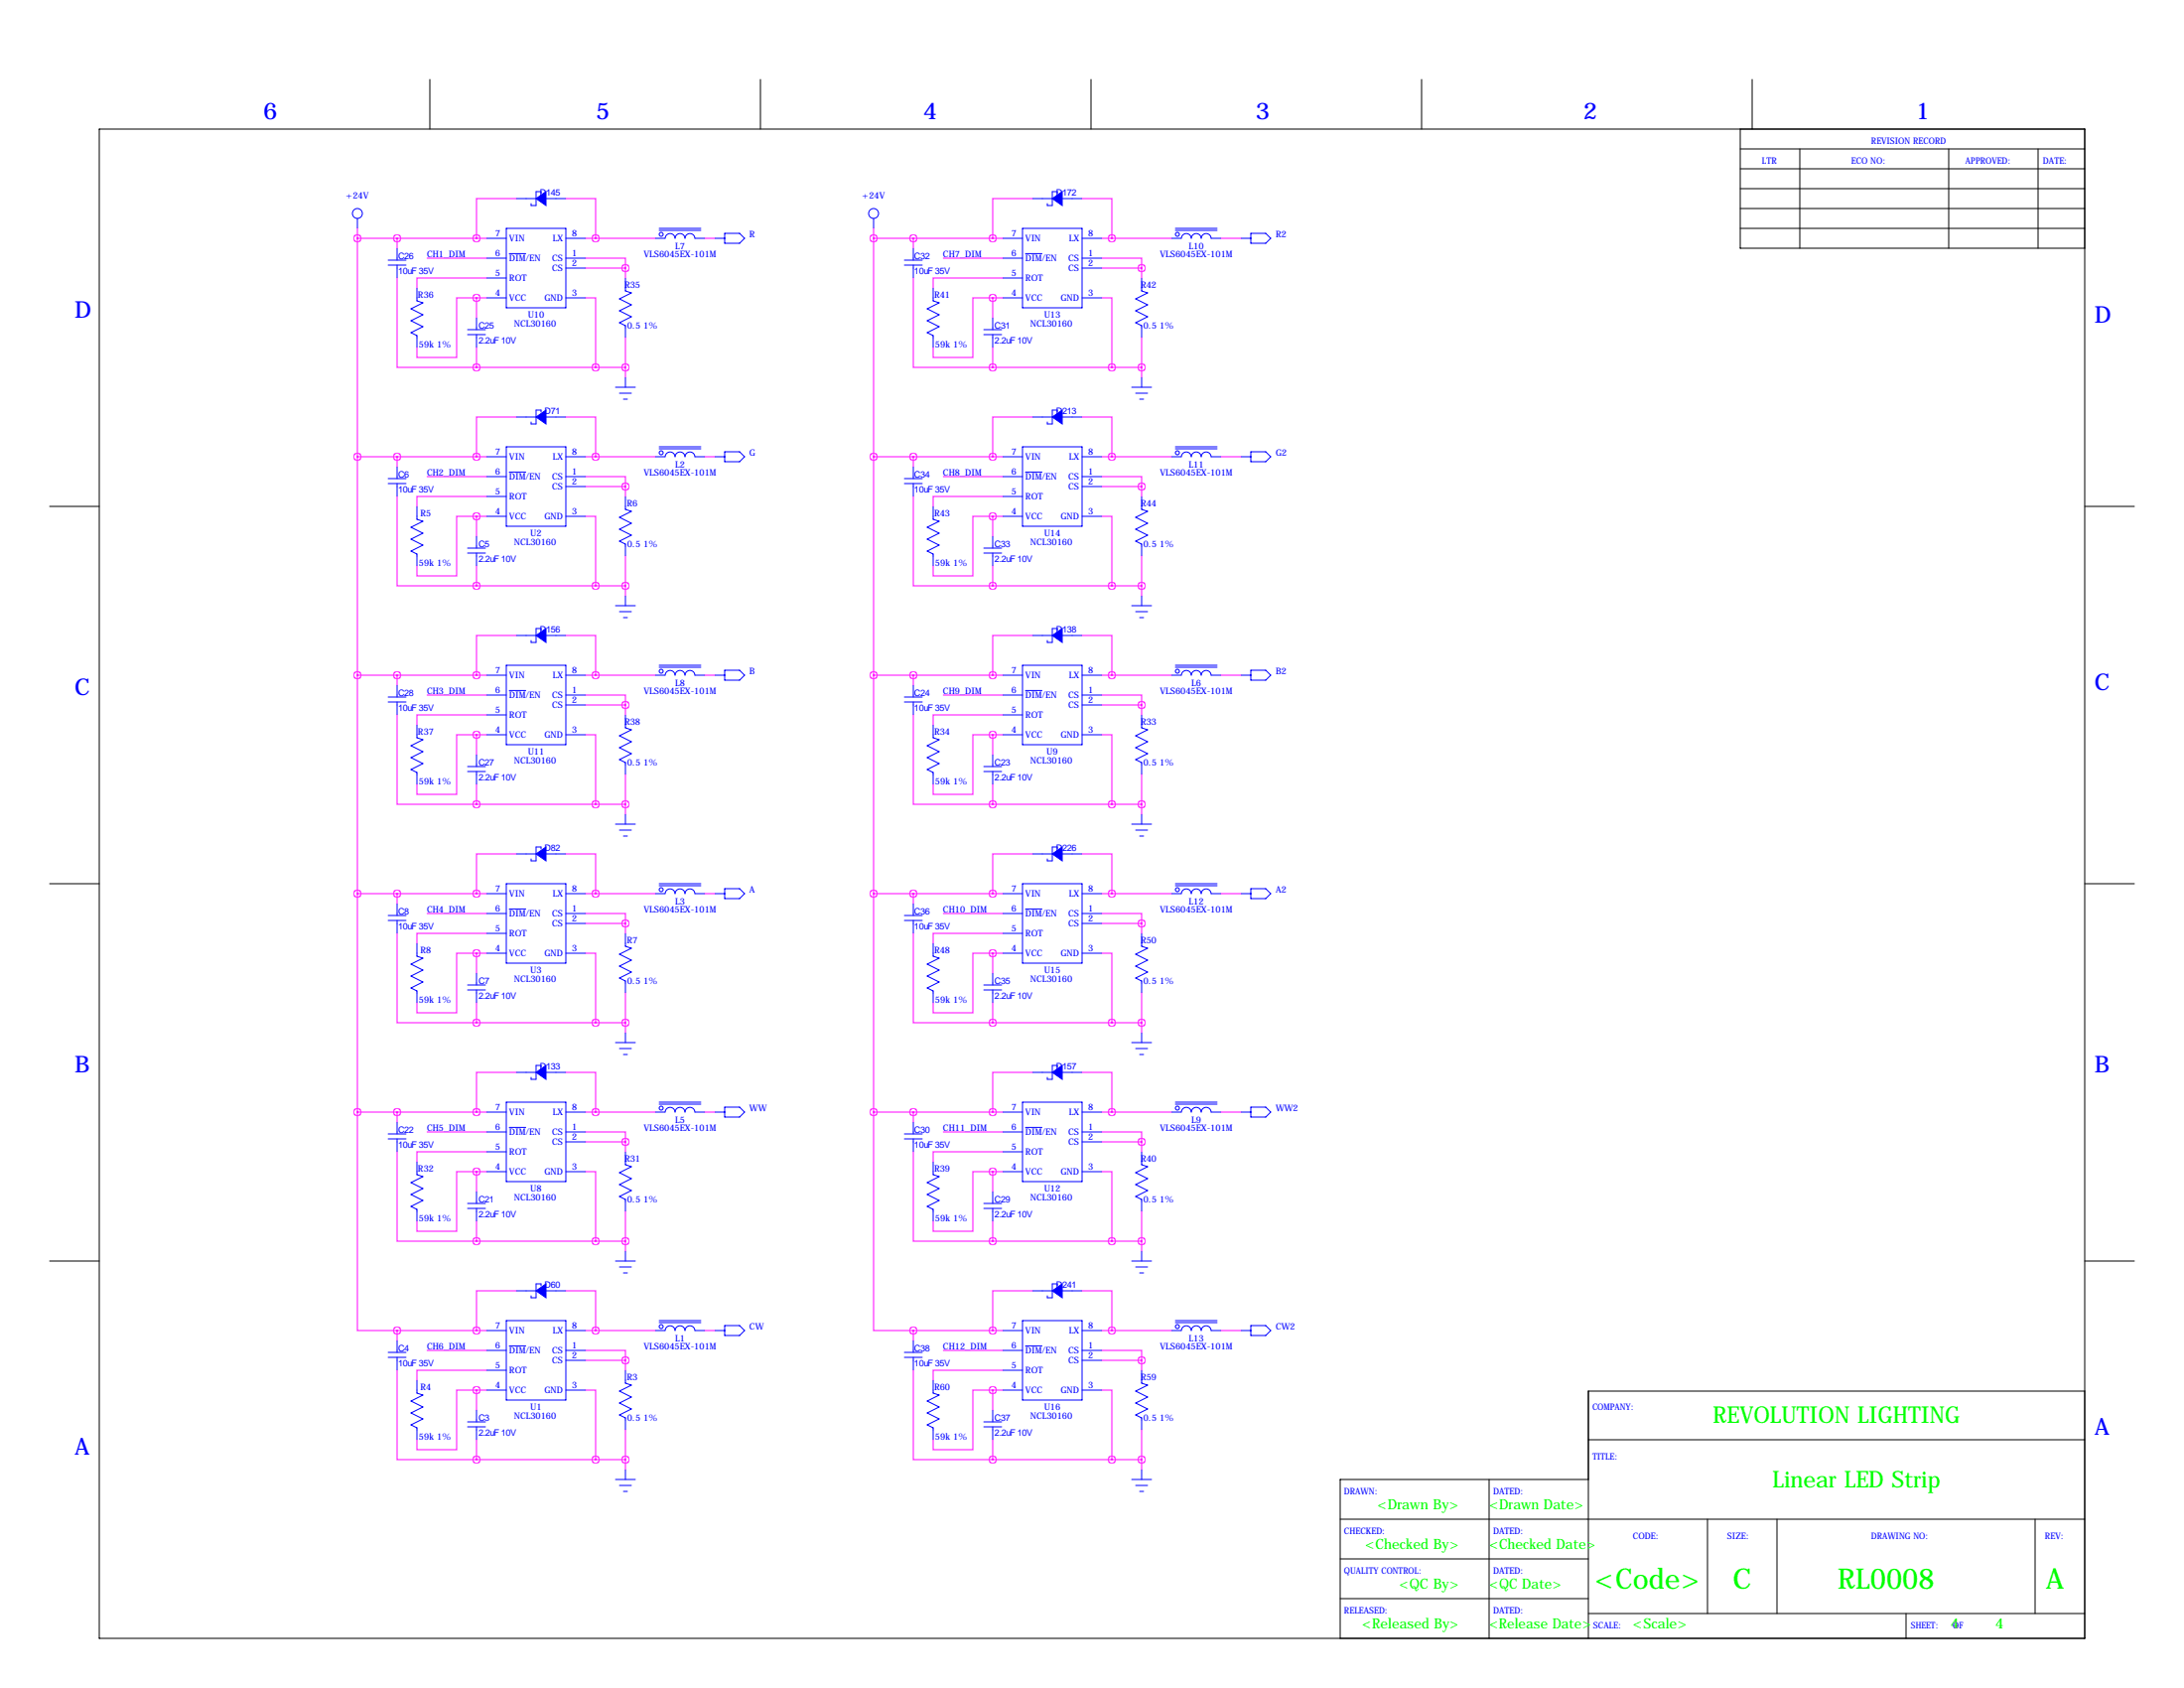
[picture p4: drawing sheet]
<svg xmlns="http://www.w3.org/2000/svg" width="559mm" height="432mm" viewBox="0 0 559 432" stroke-linecap="round" stroke-linejoin="round" font-family="sans-serif">
<g fill="none" stroke="#000" stroke-width=".25">
<path d="M25.4 33h508v386.1h-508zM110 20.3v12.7M194.6 20.3v12.7M279.1 20.3v12.7M363.7 20.3v12.7M445.3 38.1h88.1M445.3 33v30.5h88.1M448.3 20.3v12.7M460.5 38.1v25.4M498.6 38.1v25.4M521.5 38.1v25.4M445.3 48.3h88.1"/>
<path d="M445.3 43.2h88.1M445.3 53.3h88.1M445.3 58.4h88.1M12.7 129.5h12.7M533.4 129.5h12.7M12.7 226.1h12.7M533.4 226.1h12.7M12.7 322.6h12.7M533.4 322.6h12.7M533.4 355.9h-127v63.2M381 378.5v40.6M406.4 368.3h127"/>
<path d="M406.4 378.5h-63.5v40.6M342.9 388.6h190.5M342.9 398.8h63.5M436.9 388.6v24.1M454.7 388.6v24.1M520.7 388.6v24.1M342.9 408.9h63.5M406.4 412.7h127M487.7 412.7v6.4"/>
</g>
<g fill="none" stroke="#00f" stroke-width=".25">
<path d="M91.4 55.9v2.5M129.5 58.4h15.3v20.3h-15.3zM132.1 50.8h5.1M138.4 49.5v-.5h-1.2v3.6h-1.3v-.5M139.7 50.8h5.1M168.7 58.4h10.6M168.7 58.9h10.6M185.4 59.7h3.8l1.3 1.3-1.3 1.2h-3.8zM223.5 55.9v2.5M261.6 58.4h15.3v20.3h-15.3zM264.2 50.8h5M270.5 49.5v-.5h-1.3v3.6h-1.2v-.5"/>
<path d="M271.8 50.8h5.1M300.7 58.4h10.7M300.7 58.9h10.7M320 59.7h3.8l1.3 1.3-1.3 1.2h-3.8zM99.3 67.8h4.6M99.3 66.5h4.6M101.6 63.5v3M101.6 67.8v3.3M106.7 73.7v3.3l1.5 .5-3 1.5 3 1.5-3 1.5 3 1.6-3 1.5 1.5 .8v3M124.5 66h5M124.5 76.2h5M124.5 71.1h5"/>
<path d="M124.5 61h5M130.3 64.9h4.2M144.8 66h5.1M144.8 68.6h5.1M144.8 76.2h5.1M144.8 61h5.1M160 71.1v3.3l1.5 .5-3 1.6 3 1.5-3 1.5 3 1.5-3 1.6 1.5 .7v3.1M167.6 61l2.6-.1a1.27 1.27 0 0 1 1.3-1.2 1.27 1.27 0 0 1 1.2 1.3 1.27 1.27 0 0 1 1.3-1.3 1.27 1.27 0 0 1 1.3 1.3 1.27 1.27 0 0 1 1.2-1.3 1.27 1.27 0 0 1 1.3 1.3h2.5M182.9 61h2.5M231.4 67.8h4.6M231.4 66.5h4.6M233.7 63.5v3"/>
<path d="M233.7 67.8v3.3M238.8 73.7v3.3l1.5 .5-3.1 1.5 3.1 1.5-3.1 1.5 3.1 1.6-3.1 1.5 1.6 .8v3M256.5 66h5.1M256.5 76.2h5.1M256.5 71.1h5.1M256.5 61h5.1M262.4 64.9h4.2M276.9 66h5M276.9 68.6h5M276.9 76.2h5M276.9 61h5M292.1 71.1v3.3l1.5 .5-3 1.6 3 1.5-3 1.5 3 1.5-3 1.6 1.5 .7v3.1"/>
<path d="M299.7 61l2.6-.1a1.27 1.27 0 0 1 1.2-1.2 1.27 1.27 0 0 1 1.3 1.3 1.27 1.27 0 0 1 1.3-1.3 1.27 1.27 0 0 1 1.2 1.3 1.27 1.27 0 0 1 1.3-1.3 1.27 1.27 0 0 1 1.3 1.3h2.5M317.5 61h2.5M119.6 85.6h4.6M119.6 84.3h4.6M121.9 81.3v3M121.9 85.6v3.3M157.5 99.1h5.1M160 96.5v2.6M251.7 85.6h4.6M251.7 84.3h4.6M254 81.3v3M254 85.6v3.3"/>
<path d="M289.6 99.1h5M292.1 96.5v2.6M101.6 119.4v3M124.5 116.8h5M129.5 114.3h15.3v20.3h-15.3zM132.1 106.7h5.1M138.4 105.4v-.5h-1.2v3.6h-1.3v-.6M139.7 106.7h5.1M144.8 116.8h5.1M158.5 100.6h3M159.5 102.1h1M167.6 116.8h2.6a1.27 1.27 0 0 1 1.3-1.2 1.27 1.27 0 0 1 1.2 1.2 1.27 1.27 0 0 1 1.3-1.2 1.27 1.27 0 0 1 1.3 1.2 1.27 1.27 0 0 1 1.2-1.2 1.27 1.27 0 0 1 1.3 1.2h2.5"/>
<path d="M168.7 114.3h10.6M168.7 114.8h10.6M182.9 116.8h2.5M185.4 115.6h3.8l1.3 1.2-1.3 1.3h-3.8zM233.7 119.4v3M256.5 116.8h5.1M261.6 114.3h15.3v20.3h-15.3zM264.2 106.7h5M270.5 105.4v-.5h-1.3v3.6h-1.2v-.6M271.8 106.7h5.1M276.9 116.8h5M290.6 100.6h3"/>
<path d="M291.6 102.1h1M299.7 116.8h2.6a1.27 1.27 0 0 1 1.2-1.2 1.27 1.27 0 0 1 1.3 1.2 1.27 1.27 0 0 1 1.3-1.2 1.27 1.27 0 0 1 1.2 1.2 1.27 1.27 0 0 1 1.3-1.2 1.27 1.27 0 0 1 1.3 1.2h2.5M300.7 114.3h10.7M300.7 114.8h10.7M317.5 116.8h2.5M320 115.6h3.8l1.3 1.2-1.3 1.3h-3.8zM99.3 123.7h4.6M99.3 122.4h4.6M101.6 123.7v3.3M106.7 129.5v3.3l1.5 .5-3 1.6 3 1.5-3 1.5 3 1.5-3 1.6 1.5 .7v3.1M121.9 137.2v3M124.5 121.9h5"/>
<path d="M124.5 132.1h5M124.5 127h5M130.3 120.8h4.2M144.8 121.9h5.1M144.8 124.5h5.1M144.8 132.1h5.1M160 127v3.3l1.5 .5-3 1.5 3 1.6-3 1.5 3 1.5-3 1.5 1.5 .8v3M231.4 123.7h4.6M231.4 122.4h4.6M233.7 123.7v3.3M238.8 129.5v3.3l1.5 .5-3.1 1.6 3.1 1.5-3.1 1.5 3.1 1.5-3.1 1.6 1.6 .7v3.1M254 137.2v3"/>
<path d="M256.5 121.9h5.1M256.5 132.1h5.1M256.5 127h5.1M262.4 120.8h4.2M276.9 121.9h5M276.9 124.5h5M276.9 132.1h5M292.1 127v3.3l1.5 .5-3 1.5 3 1.6-3 1.5 3 1.5-3 1.5 1.5 .8v3M119.6 141.5h4.6M119.6 140.2h4.6M121.9 141.5v3.3M157.5 154.9h5.1"/>
<path d="M158.5 156.5h3M159.5 158h1M160 152.4v2.5M251.7 141.5h4.6M251.7 140.2h4.6M254 141.5v3.3M289.6 154.9h5M290.6 156.5h3M291.6 158h1M292.1 152.4v2.5M99.3 179.6h4.6M99.3 178.3h4.6"/>
<path d="M101.6 175.3v3M101.6 179.6v3.3M124.5 177.8h5M124.5 172.7h5M129.5 170.2h15.3v20.3h-15.3zM130.3 176.6h4.2M132.1 162.6h5.1M138.4 161.3v-.5h-1.2v3.5h-1.3v-.5M139.7 162.6h5.1M144.8 177.8h5.1M144.8 172.7h5.1M167.6 172.7h2.6a1.27 1.27 0 0 1 1.3-1.2 1.27 1.27 0 0 1 1.2 1.2 1.27 1.27 0 0 1 1.3-1.2 1.27 1.27 0 0 1 1.3 1.2 1.27 1.27 0 0 1 1.2-1.2 1.27 1.27 0 0 1 1.3 1.2h2.5"/>
<path d="M168.7 170.2h10.6M168.7 170.7h10.6M182.9 172.7h2.5M185.4 171.4h3.8l1.3 1.3-1.3 1.3h-3.8zM231.4 179.6h4.6M231.4 178.3h4.6M233.7 175.3v3M233.7 179.6v3.3M256.5 177.8h5.1M256.5 172.7h5.1M261.6 170.2h15.3v20.3h-15.3zM262.4 176.6h4.2"/>
<path d="M264.2 162.6h5M270.5 161.3v-.5h-1.3v3.5h-1.2v-.5M271.8 162.6h5.1M276.9 177.8h5M276.9 172.7h5M299.7 172.7h2.6a1.27 1.27 0 0 1 1.2-1.2 1.27 1.27 0 0 1 1.3 1.2 1.27 1.27 0 0 1 1.3-1.2 1.27 1.27 0 0 1 1.2 1.2 1.27 1.27 0 0 1 1.3-1.2 1.27 1.27 0 0 1 1.3 1.2h2.5M300.7 170.2h10.7M300.7 170.7h10.7M317.5 172.7h2.5M320 171.4h3.8l1.3 1.3-1.3 1.3h-3.8zM106.7 185.4v3.3l1.5 .5-3 1.6 3 1.5-3 1.5 3 1.5-3 1.5 1.5 .8v3.1M119.6 197.4h4.6"/>
<path d="M119.6 196.1h4.6M121.9 193v3.1M121.9 197.4v3.3M124.5 188h5M124.5 182.9h5M144.8 180.3h5.1M144.8 188h5.1M160 182.9v3.3l1.5 .5-3 1.5 3 1.5-3 1.6 3 1.5-3 1.5 1.5 .8v3M238.8 185.4v3.3l1.5 .5-3.1 1.6 3.1 1.5-3.1 1.5 3.1 1.5-3.1 1.5 1.6 .8v3.1M251.7 197.4h4.6M251.7 196.1h4.6M254 193v3.1"/>
<path d="M254 197.4v3.3M256.5 188h5.1M256.5 182.9h5.1M276.9 180.3h5M276.9 188h5M292.1 182.9v3.3l1.5 .5-3 1.5 3 1.5-3 1.6 3 1.5-3 1.5 1.5 .8v3M132.1 218.4h5.1M138.4 217.2v-.5h-1.2v3.5h-1.3v-.5M139.7 218.4h5.1M157.5 210.8h5.1M158.5 212.3h3M159.5 213.9h1"/>
<path d="M160 208.3v2.5M264.2 218.4h5M270.5 217.2v-.5h-1.3v3.5h-1.2v-.5M271.8 218.4h5.1M289.6 210.8h5M290.6 212.3h3M291.6 213.9h1M292.1 208.3v2.5M99.3 235.5h4.6M99.3 234.2h4.6M101.6 231.1v3.1M101.6 235.5v3.3"/>
<path d="M124.5 233.7h5M124.5 238.8h5M124.5 228.6h5M129.5 226.1h15.3v20.3h-15.3zM130.3 232.5h4.2M144.8 233.7h5.1M144.8 236.2h5.1M144.8 228.6h5.1M160 238.8v3.3l1.5 .5-3 1.5 3 1.5-3 1.5 3 1.6-3 1.5 1.5 .8v3M167.6 228.6h2.6a1.27 1.27 0 0 1 1.3-1.2 1.27 1.27 0 0 1 1.2 1.2 1.27 1.27 0 0 1 1.3-1.2 1.27 1.27 0 0 1 1.3 1.2 1.27 1.27 0 0 1 1.2-1.2 1.27 1.27 0 0 1 1.3 1.2h2.5M168.7 226.1h10.6M168.7 226.6h10.6"/>
<path d="M182.9 228.6h2.5M185.4 227.3h3.8l1.3 1.3-1.3 1.3h-3.8zM231.4 235.5h4.6M231.4 234.2h4.6M233.7 231.1v3.1M233.7 235.5v3.3M256.5 233.7h5.1M256.5 238.8h5.1M256.5 228.6h5.1M261.6 226.1h15.3v20.3h-15.3zM262.4 232.5h4.2M276.9 233.7h5"/>
<path d="M276.9 236.2h5M276.9 228.6h5M292.1 238.8v3.3l1.5 .5-3 1.5 3 1.5-3 1.5 3 1.6-3 1.5 1.5 .8v3M299.7 228.6h2.6a1.27 1.27 0 0 1 1.2-1.2 1.27 1.27 0 0 1 1.3 1.2 1.27 1.27 0 0 1 1.3-1.2 1.27 1.27 0 0 1 1.2 1.2 1.27 1.27 0 0 1 1.3-1.2 1.27 1.27 0 0 1 1.3 1.2h2.5M300.7 226.1h10.7M300.7 226.6h10.7M317.5 228.6h2.5M320 227.3h3.8l1.3 1.3-1.3 1.3h-3.8zM106.7 241.3v3.3l1.5 .5-3 1.5 3 1.6-3 1.5 3 1.5-3 1.5 1.5 .8v3M119.6 253.2h4.6M119.6 252h4.6M121.9 248.9v3.1"/>
<path d="M121.9 253.2v3.3M124.5 243.8h5M144.8 243.8h5.1M238.8 241.3v3.3l1.5 .5-3.1 1.5 3.1 1.6-3.1 1.5 3.1 1.5-3.1 1.5 1.6 .8v3M251.7 253.2h4.6M251.7 252h4.6M254 248.9v3.1M254 253.2v3.3M256.5 243.8h5.1M276.9 243.8h5M132.1 274.3h5.1M138.4 273v-.5h-1.2v3.6h-1.3v-.5"/>
<path d="M139.7 274.3h5.1M157.5 266.7h5.1M158.5 268.2h3M159.5 269.7h1M160 264.2v2.5M264.2 274.3h5M270.5 273v-.5h-1.3v3.6h-1.2v-.5M271.8 274.3h5.1M289.6 266.7h5M290.6 268.2h3M291.6 269.7h1M292.1 264.2v2.5"/>
<path d="M99.3 291.3h4.6M99.3 290.1h4.6M101.6 287v3.1M101.6 291.3v3.3M106.7 297.2v3.3l1.5 .5-3 1.5 3 1.5-3 1.6 3 1.5-3 1.5 1.5 .8v3M124.5 289.6h5M124.5 299.7h5M124.5 294.6h5M124.5 284.5h5M129.5 281.9h15.3v20.4h-15.3zM130.3 288.4h4.2M144.8 289.6h5.1"/>
<path d="M144.8 292.1h5.1M144.8 299.7h5.1M144.8 284.5h5.1M160 294.6v3.3l1.5 .5-3 1.6 3 1.5-3 1.5 3 1.5-3 1.6 1.5 .7v3.1M167.6 284.5h2.6a1.27 1.27 0 0 1 1.3-1.2 1.27 1.27 0 0 1 1.2 1.2 1.27 1.27 0 0 1 1.3-1.2 1.27 1.27 0 0 1 1.3 1.2 1.27 1.27 0 0 1 1.2-1.2 1.27 1.27 0 0 1 1.3 1.2h2.5M168.7 281.9h10.6M168.7 282.4h10.6M182.9 284.5h2.5M185.4 283.2h3.8l1.3 1.3-1.3 1.3h-3.8zM231.4 291.3h4.6M231.4 290.1h4.6M233.7 287v3.1"/>
<path d="M233.7 291.3v3.3M238.8 297.2v3.3l1.5 .5-3.1 1.5 3.1 1.5-3.1 1.6 3.1 1.5-3.1 1.5 1.6 .8v3M256.5 289.6h5.1M256.5 299.7h5.1M256.5 294.6h5.1M256.5 284.5h5.1M261.6 281.9h15.3v20.4h-15.3zM262.4 288.4h4.2M276.9 289.6h5M276.9 292.1h5M276.9 299.7h5M276.9 284.5h5"/>
<path d="M292.1 294.6v3.3l1.5 .5-3 1.6 3 1.5-3 1.5 3 1.5-3 1.6 1.5 .7v3.1M299.7 284.5h2.6a1.27 1.27 0 0 1 1.2-1.2 1.27 1.27 0 0 1 1.3 1.2 1.27 1.27 0 0 1 1.3-1.2 1.27 1.27 0 0 1 1.2 1.2 1.27 1.27 0 0 1 1.3-1.2 1.27 1.27 0 0 1 1.3 1.2h2.5M300.7 281.9h10.7M300.7 282.4h10.7M317.5 284.5h2.5M320 283.2h3.8l1.3 1.3-1.3 1.3h-3.8zM119.6 309.1h4.6M119.6 307.8h4.6M121.9 304.8v3M121.9 309.1v3.3M251.7 309.1h4.6M251.7 307.8h4.6"/>
<path d="M254 304.8v3M254 309.1v3.3M129.5 337.8h15.3v20.3h-15.3zM132.1 330.2h5.1M138.4 328.9v-.5h-1.2v3.6h-1.3v-.5M139.7 330.2h5.1M157.5 322.6h5.1M158.5 324.1h3M159.5 325.6h1M160 320v2.6M168.7 337.8h10.6M168.7 338.3h10.6"/>
<path d="M185.4 339.1h3.8l1.3 1.3-1.3 1.2h-3.8zM261.6 337.8h15.3v20.3h-15.3zM264.2 330.2h5M270.5 328.9v-.5h-1.3v3.6h-1.2v-.5M271.8 330.2h5.1M289.6 322.6h5M290.6 324.1h3M291.6 325.6h1M292.1 320v2.6M300.7 337.8h10.7M300.7 338.3h10.7M320 339.1h3.8l1.3 1.3-1.3 1.2h-3.8z"/>
<path d="M99.3 347.2h4.6M99.3 345.9h4.6M101.6 342.9v3M101.6 347.2v3.3M106.7 353.1v3.3l1.5 .5-3 1.5 3 1.5-3 1.5 3 1.6-3 1.5 1.5 .8v3M124.5 345.4h5M124.5 355.6h5M124.5 350.5h5M124.5 340.4h5M130.3 344.3h4.2M144.8 345.4h5.1M144.8 348h5.1"/>
<path d="M144.8 355.6h5.1M144.8 340.4h5.1M160 350.5v3.3l1.5 .5-3 1.6 3 1.5-3 1.5 3 1.5-3 1.5 1.5 .8v3.1M167.6 340.4l2.6-.1a1.27 1.27 0 0 1 1.3-1.2 1.27 1.27 0 0 1 1.2 1.3 1.27 1.27 0 0 1 1.3-1.3 1.27 1.27 0 0 1 1.3 1.3 1.27 1.27 0 0 1 1.2-1.3 1.27 1.27 0 0 1 1.3 1.3h2.5M182.9 340.4h2.5M231.4 347.2h4.6M231.4 345.9h4.6M233.7 342.9v3M233.7 347.2v3.3M238.8 353.1v3.3l1.5 .5-3.1 1.5 3.1 1.5-3.1 1.5 3.1 1.6-3.1 1.5 1.6 .8v3M256.5 345.4h5.1M256.5 355.6h5.1"/>
<path d="M256.5 350.5h5.1M256.5 340.4h5.1M262.4 344.3h4.2M276.9 345.4h5M276.9 348h5M276.9 355.6h5M276.9 340.4h5M292.1 350.5v3.3l1.5 .5-3 1.6 3 1.5-3 1.5 3 1.5-3 1.5 1.5 .8v3.1M299.7 340.4l2.6-.1a1.27 1.27 0 0 1 1.2-1.2 1.27 1.27 0 0 1 1.3 1.3 1.27 1.27 0 0 1 1.3-1.3 1.27 1.27 0 0 1 1.2 1.3 1.27 1.27 0 0 1 1.3-1.3 1.27 1.27 0 0 1 1.3 1.3h2.5M317.5 340.4h2.5M119.6 365h4.6M119.6 363.7h4.6"/>
<path d="M121.9 360.7v3M121.9 365v3.3M157.5 378.5h5.1M158.5 380h3M160 375.9v2.6M251.7 365h4.6M251.7 363.7h4.6M254 360.7v3M254 365v3.3M289.6 378.5h5M290.6 380h3M292.1 375.9v2.6"/>
<path d="M159.5 381.5h1M291.6 381.5h1"/>
<circle cx="91.4" cy="54.6" r="1.27"/>
<circle cx="169.2" cy="59.9" r=".51"/>
<circle cx="223.5" cy="54.6" r="1.27"/>
<circle cx="301.2" cy="59.9" r=".51"/>
<circle cx="169.2" cy="115.8" r=".51"/>
<circle cx="301.2" cy="115.8" r=".51"/>
<circle cx="169.2" cy="171.7" r=".51"/>
<circle cx="301.2" cy="171.7" r=".51"/>
<circle cx="169.2" cy="227.6" r=".51"/>
<circle cx="301.2" cy="227.6" r=".51"/>
<circle cx="169.2" cy="283.5" r=".51"/>
<circle cx="301.2" cy="283.5" r=".51"/>
<circle cx="169.2" cy="339.3" r=".51"/>
<circle cx="301.2" cy="339.3" r=".51"/>
</g>
<g fill="#00f" stroke="#00f" stroke-width=".25">
<path d="M137.2 50.8l2.5-1.8v3.6z"/>
<path d="M137.2 106.7l2.5-1.8v3.6z"/>
<path d="M137.2 162.6l2.5-1.8v3.5z"/>
<path d="M137.2 218.4l2.5-1.7v3.5z"/>
<path d="M137.2 274.3l2.5-1.8v3.6z"/>
<path d="M137.2 330.2l2.5-1.8v3.6z"/>
<path d="M269.2 50.8l2.6-1.8v3.6z"/>
<path d="M269.2 106.7l2.6-1.8v3.6z"/>
<path d="M269.2 162.6l2.6-1.8v3.5z"/>
<path d="M269.2 218.4l2.6-1.7v3.5z"/>
<path d="M269.2 274.3l2.6-1.8v3.6z"/>
<path d="M269.2 330.2l2.6-1.8v3.6z"/>
</g>
<g fill="none" stroke="#f0f" stroke-width=".25">
<path d="M91.4 58.4v226.1M132.1 50.8h-10.2v10.2M144.8 50.8h7.6v10.2M223.5 58.4v226.1M264.2 50.8h-10.2v10.2M276.9 50.8h7.6v10.2M91.4 61h33.1M101.6 71.1v22.9h20.3M101.6 61v2.5M109.2 66h15.3M121.9 76.2h-5.1v15.2h-10.1v-2.5M121.9 76.2v5.1"/>
<path d="M121.9 76.2h2.6M124.5 71.1h-17.8v2.6M149.9 76.2h2.5v17.8M149.9 66h10.1v2.6M149.9 61h17.7M149.9 68.6h10.1M160 68.6v2.5M180.3 61h2.6M223.5 61h33M233.7 71.1v22.9h20.3M233.7 61v2.5M241.3 66h15.2"/>
<path d="M254 76.2h-5.1v15.2h-10.1v-2.5M254 76.2h2.5M254 76.2v5.1M256.5 71.1h-17.7v2.6M281.9 76.2h2.6v17.8M281.9 66h10.2v2.6M281.9 61h17.8M281.9 68.6h10.2M292.1 68.6v2.5M312.4 61h5.1M121.9 94h38.1M121.9 88.9v5.1"/>
<path d="M160 86.4v10.1M254 94h38.1M254 88.9v5.1M292.1 86.4v10.1M91.4 116.8h33.1M101.6 116.8v2.6M132.1 106.7h-10.2v10.1M144.8 106.7h7.6v10.1M149.9 116.8h17.7M180.3 116.8h2.6M223.5 116.8h33M233.7 116.8v2.6"/>
<path d="M264.2 106.7h-10.2v10.1M276.9 106.7h7.6v10.1M281.9 116.8h17.8M312.4 116.8h5.1M101.6 127v22.9h20.3M109.2 121.9h15.3M121.9 132.1h-5.1v15.2h-10.1v-2.5M121.9 132.1v5.1M121.9 132.1h2.6M124.5 127h-17.8v2.5M149.9 132.1h2.5v17.8M149.9 121.9h10.1v2.6"/>
<path d="M149.9 124.5h10.1M160 124.5v2.5M233.7 127v22.9h20.3M241.3 121.9h15.2M254 132.1h-5.1v15.2h-10.1v-2.5M254 132.1h2.5M254 132.1v5.1M256.5 127h-17.7v2.5M281.9 132.1h2.6v17.8M281.9 121.9h10.2v2.6M281.9 124.5h10.2M292.1 124.5v2.5"/>
<path d="M121.9 144.8v5.1M121.9 149.9h38.1M160 142.2v10.2M254 149.9h38.1M254 144.8v5.1M292.1 142.2v10.2M91.4 172.7h33.1M101.6 172.7v2.6M109.2 177.8h15.3M132.1 162.6h-10.2v10.1M144.8 162.6h7.6v10.1M149.9 177.8h10.1v2.5"/>
<path d="M149.9 172.7h17.7M180.3 172.7h2.6M223.5 172.7h33M233.7 172.7v2.6M241.3 177.8h15.2M264.2 162.6h-10.2v10.1M276.9 162.6h7.6v10.1M281.9 177.8h10.2v2.5M281.9 172.7h17.8M312.4 172.7h5.1M101.6 182.9v22.8h20.3M121.9 188h-5.1v15.2h-10.1v-2.5"/>
<path d="M121.9 188v5M121.9 188h2.6M124.5 182.9h-17.8v2.5M149.9 188h2.5v17.7M149.9 180.3h10.1M160 180.3v2.6M160 198.1v10.2M233.7 182.9v22.8h20.3M254 188h-5.1v15.2h-10.1v-2.5M254 188h2.5M254 188v5M256.5 182.9h-17.7v2.5"/>
<path d="M281.9 188h2.6v17.7M281.9 180.3h10.2M292.1 180.3v2.6M292.1 198.1v10.2M121.9 200.7v5M121.9 205.7h38.1M132.1 218.4h-10.2v10.2M144.8 218.4h7.6v10.2M254 205.7h38.1M254 200.7v5M264.2 218.4h-10.2v10.2M276.9 218.4h7.6v10.2"/>
<path d="M91.4 228.6h33.1M101.6 238.8v22.8h20.3M101.6 228.6v2.5M109.2 233.7h15.3M124.5 238.8h-17.8v2.5M149.9 233.7h10.1v2.5M149.9 228.6h17.7M149.9 236.2h10.1M160 236.2v2.6M180.3 228.6h2.6M223.5 228.6h33M233.7 238.8v22.8h20.3"/>
<path d="M233.7 228.6v2.5M241.3 233.7h15.2M256.5 238.8h-17.7v2.5M281.9 233.7h10.2v2.5M281.9 228.6h17.8M281.9 236.2h10.2M292.1 236.2v2.6M312.4 228.6h5.1M121.9 243.8h-5.1v15.3h-10.1v-2.6M121.9 243.8v5.1M121.9 256.5v5.1M121.9 243.8h2.6"/>
<path d="M149.9 243.8h2.5v17.8M160 254v10.2M254 243.8h-5.1v15.3h-10.1v-2.6M254 243.8h2.5M254 243.8v5.1M254 256.5v5.1M281.9 243.8h2.6v17.8M292.1 254v10.2M121.9 261.6h38.1M132.1 274.3h-10.2v10.2M144.8 274.3h7.6v10.2M254 261.6h38.1"/>
<path d="M264.2 274.3h-10.2v10.2M276.9 274.3h7.6v10.2M91.4 284.5v55.9h10.2M91.4 284.5h33.1M101.6 294.6v22.9h20.3M101.6 284.5v2.5M109.2 289.6h15.3M121.9 299.7h-5.1v15.3h-10.1v-2.6M121.9 299.7v5.1M121.9 299.7h2.6M124.5 294.6h-17.8v2.6M149.9 299.7h2.5v17.8"/>
<path d="M149.9 289.6h10.1v2.5M149.9 284.5h17.7M149.9 292.1h10.1M160 292.1v2.5M180.3 284.5h2.6M223.5 284.5v55.9h10.2M223.5 284.5h33M233.7 294.6v22.9h20.3M233.7 284.5v2.5M241.3 289.6h15.2M254 299.7h-5.1v15.3h-10.1v-2.6M254 299.7h2.5"/>
<path d="M254 299.7v5.1M256.5 294.6h-17.7v2.6M281.9 299.7h2.6v17.8M281.9 289.6h10.2v2.5M281.9 284.5h17.8M281.9 292.1h10.2M292.1 292.1v2.5M312.4 284.5h5.1M121.9 312.4v5.1M121.9 317.5h38.1M160 309.9v10.1M254 317.5h38.1"/>
<path d="M254 312.4v5.1M292.1 309.9v10.1M132.1 330.2h-10.2v10.2M144.8 330.2h7.6v10.2M264.2 330.2h-10.2v10.2M276.9 330.2h7.6v10.2M101.6 350.5v22.9h20.3M101.6 340.4v2.5M101.6 340.4h22.9M109.2 345.4h15.3M121.9 355.6h-5.1v15.2h-10.1v-2.5M121.9 355.6v5.1"/>
<path d="M121.9 355.6h2.6M124.5 350.5h-17.8v2.6M149.9 355.6h2.5v17.8M149.9 345.4h10.1v2.6M149.9 340.4h17.7M149.9 348h10.1M160 348v2.5M180.3 340.4h2.6M233.7 350.5v22.9h20.3M233.7 340.4h22.8M233.7 340.4v2.5M241.3 345.4h15.2"/>
<path d="M254 355.6h-5.1v15.2h-10.1v-2.5M254 355.6h2.5M254 355.6v5.1M256.5 350.5h-17.7v2.6M281.9 355.6h2.6v17.8M281.9 345.4h10.2v2.6M281.9 340.4h17.8M281.9 348h10.2M292.1 348v2.5M312.4 340.4h5.1M121.9 368.3v5.1M121.9 373.4h38.1"/>
<path d="M160 365.8v10.1M254 373.4h38.1M254 368.3v5.1M292.1 365.8v10.1"/>
</g>
<path d="M160 94a.07 .07 0 0 0 .1 0 .07 .07 0 0 0-.1 0zM160 68.6a.07 .07 0 0 0 .1 0 .07 .07 0 0 0-.1 0zM152.3 94a.1 .1 0 0 0 .2 0 .1 .1 0 0 0-.2 0zM121.9 94a.07 .07 0 0 0 .1 0 .07 .07 0 0 0-.1 0zM121.9 76.2a.07 .07 0 0 0 .1 0 .07 .07 0 0 0-.1 0zM152.3 61a.1 .1 0 0 0 .2 0 .1 .1 0 0 0-.2 0zM121.9 61a.07 .07 0 0 0 .1 0 .07 .07 0 0 0-.1 0zM160 149.9a.07 .07 0 0 0 .1 0 .07 .07 0 0 0-.1 0zM160 124.5a.07 .07 0 0 0 .1 0 .07 .07 0 0 0-.1 0zM152.3 149.9a.1 .1 0 0 0 .2 0 .1 .1 0 0 0-.2 0zM121.9 149.9a.07 .07 0 0 0 .1 0 .07 .07 0 0 0-.1 0zM121.9 132.1a.07 .07 0 0 0 .1 0 .07 .07 0 0 0-.1 0zM152.3 116.8a.1 .1 0 0 0 .2 0 .1 .1 0 0 0-.2 0zM121.9 116.8a.07 .07 0 0 0 .1 0 .07 .07 0 0 0-.1 0zM160 205.7a.07 .07 0 0 0 .1 0 .07 .07 0 0 0-.1 0zM160 180.3a.07 .07 0 0 0 .1 0 .07 .07 0 0 0-.1 0zM152.3 205.7a.1 .1 0 0 0 .2 0 .1 .1 0 0 0-.2 0zM121.9 205.7a.07 .07 0 0 0 .1 0 .07 .07 0 0 0-.1 0zM121.9 188a.07 .07 0 0 0 .1 0 .07 .07 0 0 0-.1 0zM152.3 172.7a.1 .1 0 0 0 .2 0 .1 .1 0 0 0-.2 0zM121.9 172.7a.07 .07 0 0 0 .1 0 .07 .07 0 0 0-.1 0zM160 261.6a.07 .07 0 0 0 .1 0 .07 .07 0 0 0-.1 0zM160 236.2a.07 .07 0 0 0 .1 0 .07 .07 0 0 0-.1 0zM152.3 261.6a.1 .1 0 0 0 .2 0 .1 .1 0 0 0-.2 0zM121.9 261.6a.07 .07 0 0 0 .1 0 .07 .07 0 0 0-.1 0zM121.9 243.8a.07 .07 0 0 0 .1 0 .07 .07 0 0 0-.1 0zM152.3 228.6a.1 .1 0 0 0 .2 0 .1 .1 0 0 0-.2 0zM121.9 228.6a.07 .07 0 0 0 .1 0 .07 .07 0 0 0-.1 0zM160 317.5a.07 .07 0 0 0 .1 0 .07 .07 0 0 0-.1 0zM160 292.1a.07 .07 0 0 0 .1 0 .07 .07 0 0 0-.1 0zM152.3 317.5a.1 .1 0 0 0 .2 0 .1 .1 0 0 0-.2 0zM121.9 317.5a.07 .07 0 0 0 .1 0 .07 .07 0 0 0-.1 0zM121.9 299.7a.07 .07 0 0 0 .1 0 .07 .07 0 0 0-.1 0zM152.3 284.5a.1 .1 0 0 0 .2 0 .1 .1 0 0 0-.2 0zM121.9 284.5a.07 .07 0 0 0 .1 0 .07 .07 0 0 0-.1 0zM160 373.4a.07 .07 0 0 0 .1 0 .07 .07 0 0 0-.1 0zM160 348a.07 .07 0 0 0 .1 0 .07 .07 0 0 0-.1 0zM152.3 373.4a.1 .1 0 0 0 .2 0 .1 .1 0 0 0-.2 0zM121.9 373.4a.07 .07 0 0 0 .1 0 .07 .07 0 0 0-.1 0zM121.9 355.6a.07 .07 0 0 0 .1 0 .07 .07 0 0 0-.1 0zM152.3 340.4a.1 .1 0 0 0 .2 0 .1 .1 0 0 0-.2 0zM121.9 340.4a.07 .07 0 0 0 .1 0 .07 .07 0 0 0-.1 0zM101.5 61a.1 .1 0 0 0 .2 0 .1 .1 0 0 0-.2 0zM101.5 340.4a.1 .1 0 0 0 .2 0 .1 .1 0 0 0-.2 0zM101.5 284.5a.1 .1 0 0 0 .2 0 .1 .1 0 0 0-.2 0zM91.4 284.5a.07 .07 0 0 0 .1 0 .07 .07 0 0 0-.1 0zM101.5 228.6a.1 .1 0 0 0 .2 0 .1 .1 0 0 0-.2 0zM91.4 228.6a.07 .07 0 0 0 .1 0 .07 .07 0 0 0-.1 0zM101.5 172.7a.1 .1 0 0 0 .2 0 .1 .1 0 0 0-.2 0zM91.4 172.7a.07 .07 0 0 0 .1 0 .07 .07 0 0 0-.1 0zM101.5 116.8a.1 .1 0 0 0 .2 0 .1 .1 0 0 0-.2 0zM91.4 116.8a.07 .07 0 0 0 .1 0 .07 .07 0 0 0-.1 0zM292 94a.1 .1 0 0 0 .2 0 .1 .1 0 0 0-.2 0zM292 68.6a.1 .1 0 0 0 .2 0 .1 .1 0 0 0-.2 0zM284.4 94a.07 .07 0 0 0 .1 0 .07 .07 0 0 0-.1 0zM253.9 94a.1 .1 0 0 0 .2 0 .1 .1 0 0 0-.2 0zM253.9 76.2a.1 .1 0 0 0 .2 0 .1 .1 0 0 0-.2 0zM284.4 61a.07 .07 0 0 0 .1 0 .07 .07 0 0 0-.1 0zM253.9 61a.1 .1 0 0 0 .2 0 .1 .1 0 0 0-.2 0zM292 149.9a.1 .1 0 0 0 .2 0 .1 .1 0 0 0-.2 0zM292 124.5a.1 .1 0 0 0 .2 0 .1 .1 0 0 0-.2 0zM284.4 149.9a.07 .07 0 0 0 .1 0 .07 .07 0 0 0-.1 0zM253.9 149.9a.1 .1 0 0 0 .2 0 .1 .1 0 0 0-.2 0zM253.9 132.1a.1 .1 0 0 0 .2 0 .1 .1 0 0 0-.2 0zM284.4 116.8a.07 .07 0 0 0 .1 0 .07 .07 0 0 0-.1 0zM253.9 116.8a.1 .1 0 0 0 .2 0 .1 .1 0 0 0-.2 0zM292 205.7a.1 .1 0 0 0 .2 0 .1 .1 0 0 0-.2 0zM292 180.3a.1 .1 0 0 0 .2 0 .1 .1 0 0 0-.2 0zM284.4 205.7a.07 .07 0 0 0 .1 0 .07 .07 0 0 0-.1 0zM253.9 205.7a.1 .1 0 0 0 .2 0 .1 .1 0 0 0-.2 0zM253.9 188a.1 .1 0 0 0 .2 0 .1 .1 0 0 0-.2 0zM284.4 172.7a.07 .07 0 0 0 .1 0 .07 .07 0 0 0-.1 0zM253.9 172.7a.1 .1 0 0 0 .2 0 .1 .1 0 0 0-.2 0zM292 261.6a.1 .1 0 0 0 .2 0 .1 .1 0 0 0-.2 0zM292 236.2a.1 .1 0 0 0 .2 0 .1 .1 0 0 0-.2 0zM284.4 261.6a.07 .07 0 0 0 .1 0 .07 .07 0 0 0-.1 0zM253.9 261.6a.1 .1 0 0 0 .2 0 .1 .1 0 0 0-.2 0zM253.9 243.8a.1 .1 0 0 0 .2 0 .1 .1 0 0 0-.2 0zM284.4 228.6a.07 .07 0 0 0 .1 0 .07 .07 0 0 0-.1 0zM253.9 228.6a.1 .1 0 0 0 .2 0 .1 .1 0 0 0-.2 0zM292 317.5a.1 .1 0 0 0 .2 0 .1 .1 0 0 0-.2 0zM292 292.1a.1 .1 0 0 0 .2 0 .1 .1 0 0 0-.2 0zM284.4 317.5a.07 .07 0 0 0 .1 0 .07 .07 0 0 0-.1 0zM253.9 317.5a.1 .1 0 0 0 .2 0 .1 .1 0 0 0-.2 0zM253.9 299.7a.1 .1 0 0 0 .2 0 .1 .1 0 0 0-.2 0zM284.4 284.5a.07 .07 0 0 0 .1 0 .07 .07 0 0 0-.1 0zM253.9 284.5a.1 .1 0 0 0 .2 0 .1 .1 0 0 0-.2 0zM292 373.4a.1 .1 0 0 0 .2 0 .1 .1 0 0 0-.2 0zM292 348a.1 .1 0 0 0 .2 0 .1 .1 0 0 0-.2 0zM284.4 373.4a.07 .07 0 0 0 .1 0 .07 .07 0 0 0-.1 0zM253.9 373.4a.1 .1 0 0 0 .2 0 .1 .1 0 0 0-.2 0zM253.9 355.6a.1 .1 0 0 0 .2 0 .1 .1 0 0 0-.2 0zM284.4 340.4a.07 .07 0 0 0 .1 0 .07 .07 0 0 0-.1 0zM253.9 340.4a.1 .1 0 0 0 .2 0 .1 .1 0 0 0-.2 0zM233.6 61a.07 .07 0 0 0 .1 0 .07 .07 0 0 0-.1 0zM233.6 340.4a.07 .07 0 0 0 .1 0 .07 .07 0 0 0-.1 0zM233.6 284.5a.07 .07 0 0 0 .1 0 .07 .07 0 0 0-.1 0zM223.5 284.5a.07 .07 0 0 0 .1 0 .07 .07 0 0 0-.1 0zM233.6 228.6a.07 .07 0 0 0 .1 0 .07 .07 0 0 0-.1 0zM223.5 228.6a.07 .07 0 0 0 .1 0 .07 .07 0 0 0-.1 0zM233.6 172.7a.07 .07 0 0 0 .1 0 .07 .07 0 0 0-.1 0zM223.5 172.7a.07 .07 0 0 0 .1 0 .07 .07 0 0 0-.1 0zM233.6 116.8a.07 .07 0 0 0 .1 0 .07 .07 0 0 0-.1 0zM223.5 116.8a.07 .07 0 0 0 .1 0 .07 .07 0 0 0-.1 0zM91.4 61a.07 .07 0 0 0 .1 0 .07 .07 0 0 0-.1 0zM223.5 61a.07 .07 0 0 0 .1 0 .07 .07 0 0 0-.1 0z" fill="#f0f" stroke="#f0f" stroke-width="1.9"/>
<g font-size="7.3" fill="#0f0">
<text x="408.1" y="406.4">&lt;Code&gt;</text>
<text x="443.4" y="406.4">C</text>
<text x="470.2" y="406.4">RL0008</text>
<text x="523.4" y="406.4">A</text>
</g>
<g font-size="5.9" fill="#00f">
<text x="67.3" y="30.5">6</text>
<text x="152.4" y="30.5">5</text>
<text x="236.2" y="30.5">4</text>
<text x="321.3" y="30.5">3</text>
<text x="405.1" y="30.5">2</text>
<text x="490.2" y="30.5">1</text>
<text x="19" y="81.3">D</text>
<text x="535.9" y="82.6">D</text>
<text x="19" y="177.8">C</text>
<text x="535.9" y="176.5">C</text>
<text x="19" y="274.3">B</text>
<text x="535.9" y="274.3">B</text>
<text x="535.9" y="367">A</text>
<text x="19" y="372.1">A</text>
</g>
<g font-size="5.9" fill="#0f0">
<text x="438.3" y="364">REVOLUTION LIGHTING</text>
<text x="453.5" y="380.5">Linear LED Strip</text>
</g>
<g font-size="3.6" fill="#0f0">
<text x="352.4" y="386.1">&lt;Drawn By&gt;</text>
<text x="381" y="386.1">&lt;Drawn Date&gt;</text>
<text x="349.3" y="396.2">&lt;Checked By&gt;</text>
<text x="381" y="396.2">&lt;Checked Date&gt;</text>
<text x="358" y="406.4">&lt;QC By&gt;</text>
<text x="381" y="406.4">&lt;QC Date&gt;</text>
<text x="348.5" y="416.6">&lt;Released By&gt;</text>
<text x="381" y="416.6">&lt;Release Date&gt;</text>
<text x="417.8" y="416.6">&lt;Scale&gt;</text>
<text x="499.1" y="416.6">4</text>
<text x="510.5" y="416.6">4</text>
</g>
<g font-size="2.3" fill="#00f">
<text x="450.8" y="41.9">LTR</text>
<text x="473.7" y="41.9">ECO NO:</text>
<text x="478.8" y="36.8">REVISION RECORD</text>
<text x="502.9" y="41.9">APPROVED:</text>
<text x="522.7" y="41.9">DATE:</text>
<text x="88.5" y="50.8">+24V</text>
<text x="138.1" y="50">D145</text>
<text x="220.6" y="50.8">+24V</text>
<text x="270.2" y="50">D172</text>
<text x="109.2" y="65.8">CH1_DIM</text>
<text x="126.7" y="65.5">6</text>
<text x="126.7" y="60.5">7</text>
<text x="130.3" y="61.8">VIN</text>
<text x="141.4" y="61.8">LX</text>
<text x="146.3" y="65.5">1</text>
<text x="146.3" y="60.5">8</text>
<text x="164.7" y="65.9">VLS6045EX-101M</text>
<text x="172.7" y="63.8">L7</text>
<text x="191.8" y="60.7">R</text>
<text x="241.3" y="65.8">CH7_DIM</text>
<text x="258.8" y="65.5">6</text>
<text x="258.8" y="60.5">7</text>
<text x="262.4" y="61.8">VIN</text>
<text x="273.5" y="61.8">LX</text>
<text x="278.4" y="65.5">1</text>
<text x="278.4" y="60.5">8</text>
<text x="296.8" y="65.9">VLS6045EX-101M</text>
<text x="304.2" y="63.8">L10</text>
<text x="326.4" y="60.7">R2</text>
<text x="101.9" y="66.3">C26</text>
<text x="101.9" y="70.1">10uF 35V</text>
<text x="126.7" y="70.6">5</text>
<text x="130.3" y="71.9">ROT</text>
<text x="130.3" y="66.8">DIM/EN</text>
<text x="141.3" y="66.8">CS</text>
<text x="141.3" y="69.4">CS</text>
<text x="146.3" y="68.1">2</text>
<text x="233.9" y="66.3">C32</text>
<text x="233.9" y="70.1">10uF 35V</text>
<text x="258.8" y="70.6">5</text>
<text x="262.4" y="71.9">ROT</text>
<text x="262.4" y="66.8">DIM/EN</text>
<text x="273.4" y="66.8">CS</text>
<text x="273.4" y="69.4">CS</text>
<text x="278.4" y="68.1">2</text>
<text x="106.9" y="76.3">R36</text>
<text x="126.7" y="75.7">4</text>
<text x="130.3" y="77">VCC</text>
<text x="139.3" y="77">GND</text>
<text x="146.3" y="75.7">3</text>
<text x="159.8" y="73.7">R35</text>
<text x="239" y="76.3">R41</text>
<text x="258.8" y="75.7">4</text>
<text x="262.4" y="77">VCC</text>
<text x="271.4" y="77">GND</text>
<text x="278.4" y="75.7">3</text>
<text x="291.8" y="73.7">R42</text>
<text x="131.5" y="83.7">NCL30160</text>
<text x="135.1" y="81.3">U10</text>
<text x="263.6" y="83.7">NCL30160</text>
<text x="267.1" y="81.3">U13</text>
<text x="107.2" y="88.9">59k 1%</text>
<text x="122.4" y="84.1">C25</text>
<text x="122.4" y="87.9">2.2uF 10V</text>
<text x="160.5" y="84.1">0.5 1%</text>
<text x="239.3" y="88.9">59k 1%</text>
<text x="254.5" y="84.1">C31</text>
<text x="254.5" y="87.9">2.2uF 10V</text>
<text x="292.5" y="84.1">0.5 1%</text>
<text x="139.3" y="105.9">D71</text>
<text x="270.2" y="105.9">D213</text>
<text x="126.7" y="116.3">7</text>
<text x="130.3" y="117.6">VIN</text>
<text x="141.4" y="117.6">LX</text>
<text x="146.3" y="116.3">8</text>
<text x="172.7" y="119.6">L2</text>
<text x="191.8" y="116.6">G</text>
<text x="258.8" y="116.3">7</text>
<text x="262.4" y="117.6">VIN</text>
<text x="273.5" y="117.6">LX</text>
<text x="278.4" y="116.3">8</text>
<text x="304.2" y="119.6">L11</text>
<text x="326.4" y="116.6">G2</text>
<text x="101.9" y="122.2">C6</text>
<text x="101.9" y="126">10uF 35V</text>
<text x="109.2" y="121.7">CH2_DIM</text>
<text x="126.7" y="121.4">6</text>
<text x="130.3" y="122.7">DIM/EN</text>
<text x="141.3" y="122.7">CS</text>
<text x="141.3" y="125.3">CS</text>
<text x="146.3" y="121.4">1</text>
<text x="146.3" y="124">2</text>
<text x="164.7" y="121.8">VLS6045EX-101M</text>
<text x="233.9" y="122.2">C34</text>
<text x="233.9" y="126">10uF 35V</text>
<text x="241.3" y="121.7">CH8_DIM</text>
<text x="258.8" y="121.4">6</text>
<text x="262.4" y="122.7">DIM/EN</text>
<text x="273.4" y="122.7">CS</text>
<text x="273.4" y="125.3">CS</text>
<text x="278.4" y="121.4">1</text>
<text x="278.4" y="124">2</text>
<text x="296.8" y="121.8">VLS6045EX-101M</text>
<text x="126.7" y="131.6">4</text>
<text x="126.7" y="126.5">5</text>
<text x="130.3" y="127.8">ROT</text>
<text x="146.3" y="131.6">3</text>
<text x="160.4" y="129.6">R6</text>
<text x="258.8" y="131.6">4</text>
<text x="258.8" y="126.5">5</text>
<text x="262.4" y="127.8">ROT</text>
<text x="278.4" y="131.6">3</text>
<text x="291.8" y="129.6">R44</text>
<text x="107.6" y="132.2">R5</text>
<text x="130.3" y="132.9">VCC</text>
<text x="135.7" y="137.2">U2</text>
<text x="139.3" y="132.9">GND</text>
<text x="239" y="132.2">R43</text>
<text x="262.4" y="132.9">VCC</text>
<text x="267.1" y="137.2">U14</text>
<text x="271.4" y="132.9">GND</text>
<text x="122.4" y="140">C5</text>
<text x="122.4" y="143.8">2.2uF 10V</text>
<text x="131.5" y="139.5">NCL30160</text>
<text x="160.5" y="140">0.5 1%</text>
<text x="254.5" y="140">C33</text>
<text x="254.5" y="143.8">2.2uF 10V</text>
<text x="263.6" y="139.5">NCL30160</text>
<text x="292.5" y="140">0.5 1%</text>
<text x="107.2" y="144.8">59k 1%</text>
<text x="239.3" y="144.8">59k 1%</text>
<text x="138.1" y="161.8">D156</text>
<text x="270.2" y="161.8">D138</text>
<text x="126.7" y="172.2">7</text>
<text x="130.3" y="173.5">VIN</text>
<text x="141.4" y="173.5">LX</text>
<text x="146.3" y="172.2">8</text>
<text x="191.8" y="172.5">B</text>
<text x="258.8" y="172.2">7</text>
<text x="262.4" y="173.5">VIN</text>
<text x="273.5" y="173.5">LX</text>
<text x="278.4" y="172.2">8</text>
<text x="326.4" y="172.5">B2</text>
<text x="101.9" y="178.1">C28</text>
<text x="109.2" y="177.5">CH3_DIM</text>
<text x="126.7" y="177.3">6</text>
<text x="130.3" y="178.6">DIM/EN</text>
<text x="141.3" y="178.6">CS</text>
<text x="146.3" y="177.3">1</text>
<text x="146.3" y="179.8">2</text>
<text x="164.7" y="177.6">VLS6045EX-101M</text>
<text x="172.7" y="175.5">L8</text>
<text x="233.9" y="178.1">C24</text>
<text x="241.3" y="177.5">CH9_DIM</text>
<text x="258.8" y="177.3">6</text>
<text x="262.4" y="178.6">DIM/EN</text>
<text x="273.4" y="178.6">CS</text>
<text x="278.4" y="177.3">1</text>
<text x="278.4" y="179.8">2</text>
<text x="296.8" y="177.6">VLS6045EX-101M</text>
<text x="304.8" y="175.5">L6</text>
<text x="101.9" y="181.9">10uF 35V</text>
<text x="126.7" y="182.4">5</text>
<text x="130.3" y="183.7">ROT</text>
<text x="141.3" y="181.1">CS</text>
<text x="159.8" y="185.5">R38</text>
<text x="233.9" y="181.9">10uF 35V</text>
<text x="258.8" y="182.4">5</text>
<text x="262.4" y="183.7">ROT</text>
<text x="273.4" y="181.1">CS</text>
<text x="291.8" y="185.5">R33</text>
<text x="106.9" y="188">R37</text>
<text x="126.7" y="187.5">4</text>
<text x="130.3" y="188.8">VCC</text>
<text x="139.3" y="188.8">GND</text>
<text x="146.3" y="187.5">3</text>
<text x="239" y="188">R34</text>
<text x="258.8" y="187.5">4</text>
<text x="262.4" y="188.8">VCC</text>
<text x="271.4" y="188.8">GND</text>
<text x="278.4" y="187.5">3</text>
<text x="122.4" y="195.8">C27</text>
<text x="131.5" y="195.4">NCL30160</text>
<text x="135.1" y="193">U11</text>
<text x="160.5" y="195.8">0.5 1%</text>
<text x="254.5" y="195.8">C23</text>
<text x="263.6" y="195.4">NCL30160</text>
<text x="267.8" y="193">U9</text>
<text x="292.5" y="195.8">0.5 1%</text>
<text x="107.2" y="200.7">59k 1%</text>
<text x="122.4" y="199.6">2.2uF 10V</text>
<text x="239.3" y="200.7">59k 1%</text>
<text x="254.5" y="199.6">2.2uF 10V</text>
<text x="139.3" y="217.7">D82</text>
<text x="270.2" y="217.7">D226</text>
<text x="101.9" y="233.9">C8</text>
<text x="109.2" y="233.4">CH4_DIM</text>
<text x="126.7" y="233.2">6</text>
<text x="126.7" y="228.1">7</text>
<text x="130.3" y="229.4">VIN</text>
<text x="141.4" y="229.4">LX</text>
<text x="146.3" y="233.2">1</text>
<text x="146.3" y="228.1">8</text>
<text x="164.7" y="233.5">VLS6045EX-101M</text>
<text x="172.7" y="231.4">L3</text>
<text x="191.8" y="228.3">A</text>
<text x="233.9" y="233.9">C36</text>
<text x="241.3" y="233.4">CH10_DIM</text>
<text x="258.8" y="233.2">6</text>
<text x="258.8" y="228.1">7</text>
<text x="262.4" y="229.4">VIN</text>
<text x="273.5" y="229.4">LX</text>
<text x="278.4" y="233.2">1</text>
<text x="278.4" y="228.1">8</text>
<text x="296.8" y="233.5">VLS6045EX-101M</text>
<text x="304.2" y="231.4">L12</text>
<text x="326.4" y="228.3">A2</text>
<text x="101.9" y="237.7">10uF 35V</text>
<text x="126.7" y="238.3">5</text>
<text x="130.3" y="239.6">ROT</text>
<text x="130.3" y="234.5">DIM/EN</text>
<text x="141.3" y="234.5">CS</text>
<text x="141.3" y="237">CS</text>
<text x="146.3" y="235.7">2</text>
<text x="233.9" y="237.7">10uF 35V</text>
<text x="258.8" y="238.3">5</text>
<text x="262.4" y="239.6">ROT</text>
<text x="262.4" y="234.5">DIM/EN</text>
<text x="273.4" y="234.5">CS</text>
<text x="273.4" y="237">CS</text>
<text x="278.4" y="235.7">2</text>
<text x="107.6" y="243.9">R8</text>
<text x="126.7" y="243.3">4</text>
<text x="130.3" y="244.6">VCC</text>
<text x="139.3" y="244.6">GND</text>
<text x="146.3" y="243.3">3</text>
<text x="160.4" y="241.4">R7</text>
<text x="239" y="243.9">R48</text>
<text x="258.8" y="243.3">4</text>
<text x="262.4" y="244.6">VCC</text>
<text x="271.4" y="244.6">GND</text>
<text x="278.4" y="243.3">3</text>
<text x="291.8" y="241.4">R50</text>
<text x="122.4" y="251.7">C7</text>
<text x="131.5" y="251.3">NCL30160</text>
<text x="135.7" y="248.9">U3</text>
<text x="160.5" y="251.7">0.5 1%</text>
<text x="254.5" y="251.7">C35</text>
<text x="263.6" y="251.3">NCL30160</text>
<text x="267.1" y="248.9">U15</text>
<text x="292.5" y="251.7">0.5 1%</text>
<text x="107.2" y="256.5">59k 1%</text>
<text x="122.4" y="255.5">2.2uF 10V</text>
<text x="239.3" y="256.5">59k 1%</text>
<text x="254.5" y="255.5">2.2uF 10V</text>
<text x="138.1" y="273.6">D133</text>
<text x="270.2" y="273.6">D157</text>
<text x="126.7" y="284">7</text>
<text x="130.3" y="285.3">VIN</text>
<text x="141.4" y="285.3">LX</text>
<text x="146.3" y="284">8</text>
<text x="172.7" y="287.3">L5</text>
<text x="191.8" y="284.2">WW</text>
<text x="258.8" y="284">7</text>
<text x="262.4" y="285.3">VIN</text>
<text x="273.5" y="285.3">LX</text>
<text x="278.4" y="284">8</text>
<text x="304.8" y="287.3">L9</text>
<text x="326.4" y="284.2">WW2</text>
<text x="101.9" y="289.8">C22</text>
<text x="101.9" y="293.6">10uF 35V</text>
<text x="109.2" y="289.3">CH5_DIM</text>
<text x="126.7" y="289.1">6</text>
<text x="130.3" y="290.4">DIM/EN</text>
<text x="141.3" y="290.4">CS</text>
<text x="141.3" y="292.9">CS</text>
<text x="146.3" y="289.1">1</text>
<text x="146.3" y="291.6">2</text>
<text x="164.7" y="289.4">VLS6045EX-101M</text>
<text x="233.9" y="289.8">C30</text>
<text x="233.9" y="293.6">10uF 35V</text>
<text x="241.3" y="289.3">CH11_DIM</text>
<text x="258.8" y="289.1">6</text>
<text x="262.4" y="290.4">DIM/EN</text>
<text x="273.4" y="290.4">CS</text>
<text x="273.4" y="292.9">CS</text>
<text x="278.4" y="289.1">1</text>
<text x="278.4" y="291.6">2</text>
<text x="296.8" y="289.4">VLS6045EX-101M</text>
<text x="106.9" y="299.8">R32</text>
<text x="126.7" y="299.2">4</text>
<text x="126.7" y="294.1">5</text>
<text x="130.3" y="295.4">ROT</text>
<text x="146.3" y="299.2">3</text>
<text x="159.8" y="297.3">R31</text>
<text x="239" y="299.8">R39</text>
<text x="258.8" y="299.2">4</text>
<text x="258.8" y="294.1">5</text>
<text x="262.4" y="295.4">ROT</text>
<text x="278.4" y="299.2">3</text>
<text x="291.8" y="297.3">R40</text>
<text x="130.3" y="300.5">VCC</text>
<text x="135.7" y="304.8">U8</text>
<text x="139.3" y="300.5">GND</text>
<text x="262.4" y="300.5">VCC</text>
<text x="267.1" y="304.8">U12</text>
<text x="271.4" y="300.5">GND</text>
<text x="122.4" y="307.6">C21</text>
<text x="122.4" y="311.4">2.2uF 10V</text>
<text x="131.5" y="307.2">NCL30160</text>
<text x="160.5" y="307.6">0.5 1%</text>
<text x="254.5" y="307.6">C29</text>
<text x="254.5" y="311.4">2.2uF 10V</text>
<text x="263.6" y="307.2">NCL30160</text>
<text x="292.5" y="307.6">0.5 1%</text>
<text x="107.2" y="312.4">59k 1%</text>
<text x="239.3" y="312.4">59k 1%</text>
<text x="139.3" y="329.4">D60</text>
<text x="270.2" y="329.4">D241</text>
<text x="126.7" y="339.9">7</text>
<text x="130.3" y="341.2">VIN</text>
<text x="141.4" y="341.2">LX</text>
<text x="146.3" y="339.9">8</text>
<text x="191.8" y="340.1">CW</text>
<text x="258.8" y="339.9">7</text>
<text x="262.4" y="341.2">VIN</text>
<text x="273.5" y="341.2">LX</text>
<text x="278.4" y="339.9">8</text>
<text x="326.4" y="340.1">CW2</text>
<text x="101.9" y="345.7">C4</text>
<text x="109.2" y="345.2">CH6_DIM</text>
<text x="126.7" y="344.9">6</text>
<text x="130.3" y="346.2">DIM/EN</text>
<text x="141.3" y="346.2">CS</text>
<text x="146.3" y="344.9">1</text>
<text x="146.3" y="347.5">2</text>
<text x="164.7" y="345.3">VLS6045EX-101M</text>
<text x="172.7" y="343.2">L1</text>
<text x="233.9" y="345.7">C38</text>
<text x="241.3" y="345.2">CH12_DIM</text>
<text x="258.8" y="344.9">6</text>
<text x="262.4" y="346.2">DIM/EN</text>
<text x="273.4" y="346.2">CS</text>
<text x="278.4" y="344.9">1</text>
<text x="278.4" y="347.5">2</text>
<text x="296.8" y="345.3">VLS6045EX-101M</text>
<text x="304.2" y="343.2">L13</text>
<text x="101.9" y="349.5">10uF 35V</text>
<text x="126.7" y="350">5</text>
<text x="130.3" y="351.3">ROT</text>
<text x="141.3" y="348.8">CS</text>
<text x="160.4" y="353.1">R3</text>
<text x="233.9" y="349.5">10uF 35V</text>
<text x="258.8" y="350">5</text>
<text x="262.4" y="351.3">ROT</text>
<text x="273.4" y="348.8">CS</text>
<text x="291.8" y="353.1">R59</text>
<text x="107.6" y="355.7">R4</text>
<text x="126.7" y="355.1">4</text>
<text x="130.3" y="356.4">VCC</text>
<text x="139.3" y="356.4">GND</text>
<text x="146.3" y="355.1">3</text>
<text x="239" y="355.7">R60</text>
<text x="258.8" y="355.1">4</text>
<text x="262.4" y="356.4">VCC</text>
<text x="271.4" y="356.4">GND</text>
<text x="278.4" y="355.1">3</text>
<text x="122.4" y="363.5">C3</text>
<text x="131.5" y="363.1">NCL30160</text>
<text x="135.7" y="360.7">U1</text>
<text x="160.5" y="363.5">0.5 1%</text>
<text x="254.5" y="363.5">C37</text>
<text x="263.6" y="363.1">NCL30160</text>
<text x="267.1" y="360.7">U16</text>
<text x="292.5" y="363.5">0.5 1%</text>
<text x="407.4" y="360.7">COMPANY:</text>
<text x="107.2" y="368.3">59k 1%</text>
<text x="122.4" y="367.3">2.2uF 10V</text>
<text x="239.3" y="368.3">59k 1%</text>
<text x="254.5" y="367.3">2.2uF 10V</text>
<text x="407.4" y="373.4">TITLE:</text>
<text x="343.9" y="382.3">DRAWN:</text>
<text x="382" y="382.3">DATED:</text>
<text x="343.9" y="392.4">CHECKED:</text>
<text x="382" y="392.4">DATED:</text>
<text x="417.8" y="393.7">CODE:</text>
<text x="442" y="393.7">SIZE:</text>
<text x="478.8" y="393.7">DRAWING NO:</text>
<text x="523.2" y="393.7">REV:</text>
<text x="343.9" y="402.6">QUALITY CONTROL:</text>
<text x="382" y="402.6">DATED:</text>
<text x="343.9" y="412.7">RELEASED:</text>
<text x="382" y="412.7">DATED:</text>
<text x="407.7" y="416.6">SCALE:</text>
<text x="488.9" y="416.6">SHEET:</text>
<text x="499.7" y="416.6">OF</text>
</g>
</svg>
